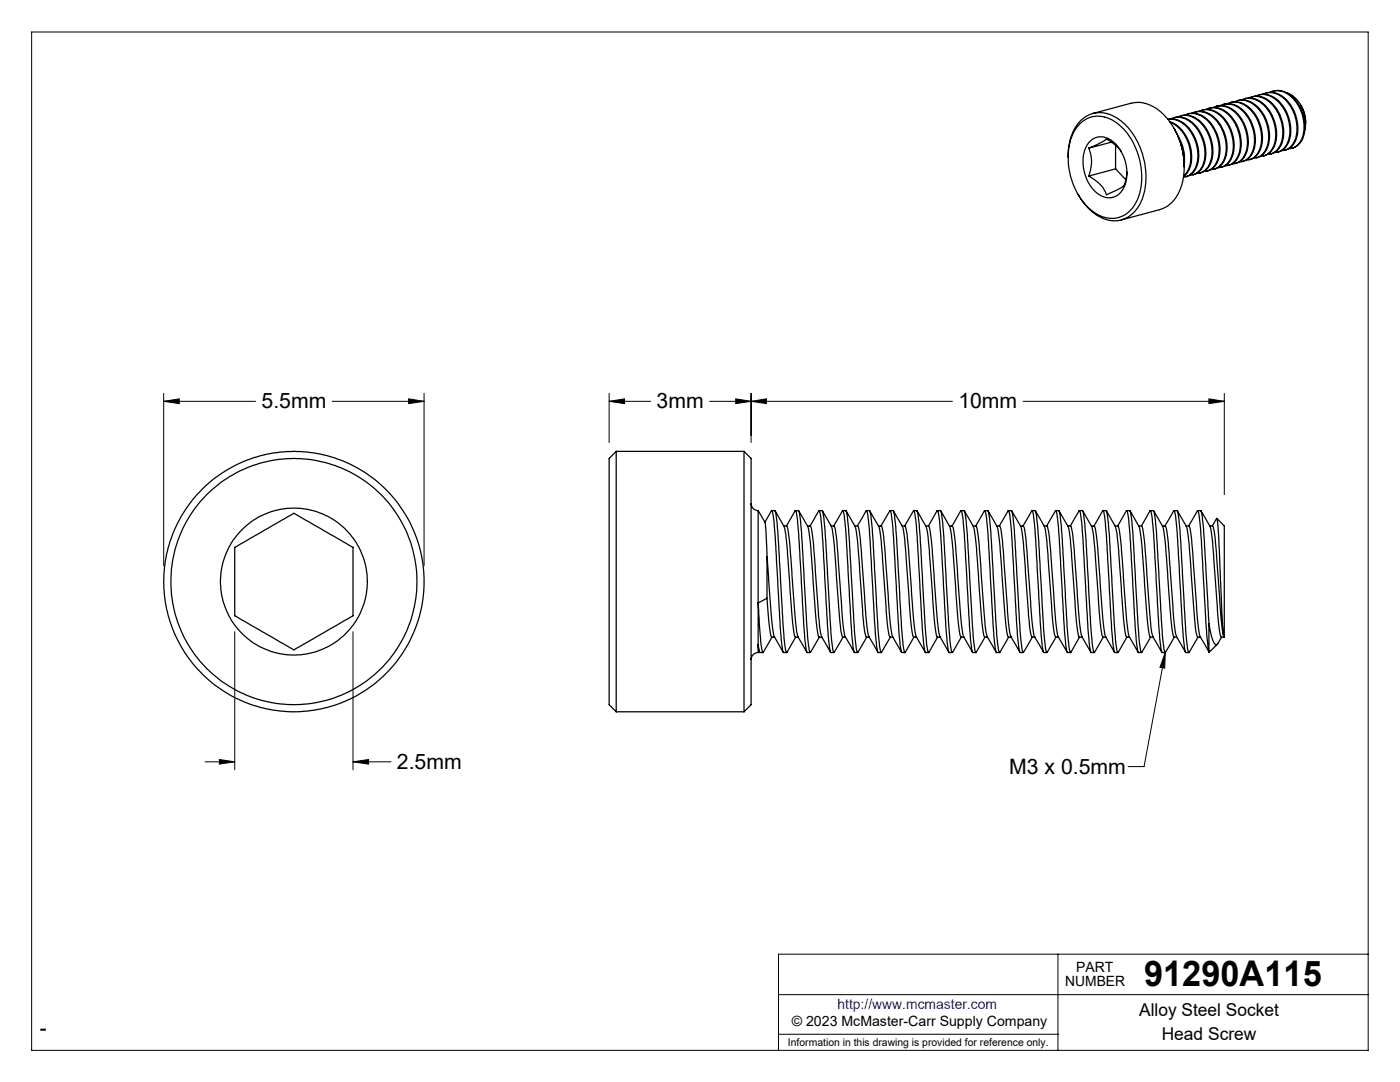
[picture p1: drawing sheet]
<svg xmlns="http://www.w3.org/2000/svg" width="279mm" height="216mm" viewBox="0 0 279 216" stroke-linecap="round" stroke-linejoin="round" font-family="sans-serif">
<g fill="none" stroke="#000" stroke-width=".2">
<path d="M6.3 6.4h266.7v203.2h-266.7zM32.7 78.5v34.4M81.6 79.6l3 .5-3 .4zM84.6 78.5v34.4M121.6 78.5v9.8M146.8 79.6l3.1 .5-3.1 .4zM149.9 78.5v9.8M241.3 79.6l3 .5-3 .4zM244.3 78.5v20.2M32.7 80.1l3.1-.5v.9zM32.7 80.1h18.3M66.3 80.1h18.3"/>
<path d="M121.6 80.1l3-.5v.9zM121.6 80.1h8.3M141.6 80.1h48.5M149.9 80.1l3.1-.5v.9zM204.2 80.1h40.1M46.8 126v27.6M70.4 126v27.6M232.6 130.2l-.2 3.1-.9-.1zM232.6 130.2l-4.3 22.8h-3.2M40.9 152h5.9M43.8 151.6l3 .4-3 .5zM70.4 152l3.2-.4v.9z"/>
<path d="M70.4 152h7.6M155.4 198.5h117.6M211.1 190.4v19.2M273 190.4h-117.6v19.2M155.4 206.4h55.7"/>
</g>
<g fill="#000">
<path d="M232.6 130.2l-.2 3.1-.9-.1z"/>
<path d="M43.8 151.6l3 .4-3 .5zM70.4 152l3.2-.4v.9zM32.7 80.1l3.1-.5v.9zM81.6 79.6l3 .5-3 .4zM146.8 79.6l3.1 .5-3.1 .4zM121.6 80.1l3-.5v.9zM149.9 80.1l3.1-.5v.9zM241.3 79.6l3 .5-3 .4z"/>
</g>
<g fill="none" stroke="#000" stroke-width=".25">
<path d="M247.8 19.9a4.2 4.2 0 0 1 5.1 1.9 7.4 7.4 0 0 1 .9 8.1 2.69 2.69 0 0 1-2.3 1.3M248.4 19.7a4.7 4.7 0 0 1 5.1 2.6 7.3 7.3 0 0 1 .4 7.6l-.8 .8-.9 .4M249.2 19.6a4.3 4.3 0 0 1 5.3 2 7.3 7.3 0 0 1 .6 8.1 2.64 2.64 0 0 1-2.2 1.1M249.8 19.3a4.7 4.7 0 0 1 5.1 2.6 7.3 7.3 0 0 1 .4 7.6l-.7 .8-1 .4M250.6 19.2a4.2 4.2 0 0 1 5.1 1.8 7.7 7.7 0 0 1 1 8 2.77 2.77 0 0 1-2.3 1.4M251.2 18.9a4.6 4.6 0 0 1 5 2.5 7.5 7.5 0 0 1 .7 7.6l-1 1-.9 .3M252 18.8a4.3 4.3 0 0 1 5.3 2 7.6 7.6 0 0 1 .8 7.8 2.77 2.77 0 0 1-2.3 1.5M252.6 18.6a4.5 4.5 0 0 1 5 2.4 7.6 7.6 0 0 1 .6 7.7l-.9 .9-.9 .4M253.4 18.4a4.1 4.1 0 0 1 5 1.7 7.7 7.7 0 0 1 1.1 8.2 2.65 2.65 0 0 1-2.3 1.4M254 18.2a4.7 4.7 0 0 1 5.2 2.6 7.3 7.3 0 0 1 .3 7.7l-.6 .6-1.1 .5M256.9 18.6a6.5 6.5 0 0 1 3.5 7.3M213.2 31.4a9.4 9.4 0 0 1 3.3-8 6 6 0 0 1 7.4 .9 14.9 14.9 0 0 1 4 15.6 5.8 5.8 0 0 1-9.2 2.9 12 12 0 0 1-3.6-4"/>
<path d="M215.4 24.8a5.4 5.4 0 0 1 7.6-.2 13.9 13.9 0 0 1 4 15.3 5.5 5.5 0 0 1-8.9 2.3 13.7 13.7 0 0 1-3.9-15.7zM217.3 29.6l3.2-1.6a.46 .46 0 0 1 .8 0l1.7 1.3 .8 1M217.3 29.6a7.2 7.2 0 0 1 0 5.5M217.5 28.2l.3-.2a3.5 3.5 0 0 1 4.9 .8l.9 1.2 .7 1.3 .5 1.8 .1 2.4-.3 1.3-.4 .8a3.3 3.3 0 0 1-5.5 .7l-.7-.7-.8-1.1-.7-1.8-.3-1.2v-2.5l.5-1.6zM218.1 22.6l7.6-2a7.3 7.3 0 0 1 7.3 3.1 14.8 14.8 0 0 1 2.3 14.6 6.2 6.2 0 0 1-3.9 3.5l-7.6 2.1M221.8 28.4l-4.5 1.2M222.6 33.7l2.1 2.2M222.6 29v4.7M222.6 33.7l-5.3 1.4M224.9 34.3l-.2 1.5a2.12 2.12 0 0 1-1.5 2l-2.4 1a6.9 6.9 0 0 0-3.5-3.7M233.4 24.2a7.3 7.3 0 0 1 4.4 6.8 4.8 4.8 0 0 1-1.6 4.2M233.5 24.4a7.6 7.6 0 0 1 3.5 9.7l-.8 1"/>
<path d="M233.6 23.7a4.2 4.2 0 0 1 5.2 1.9 7.7 7.7 0 0 1 .8 8.1 2.77 2.77 0 0 1-2.2 1.3M234.2 25.5a15.1 15.1 0 0 1 2.1 7.8M234.2 23.5a4.9 4.9 0 0 1 5.4 3 7 7 0 0 1 0 7.4l-.8 .7-.7 .3M235.1 23.4a4.2 4.2 0 0 1 5.1 1.8 7.7 7.7 0 0 1 .9 8.1 2.69 2.69 0 0 1-2.3 1.3M235.1 27.2a8.3 8.3 0 0 1 1.2 5.6M235.7 23.1a4.7 4.7 0 0 1 5 2.4 7.4 7.4 0 0 1 .4 7.9l-.7 .7-.9 .4M235.7 28.8l.5 2.5M236.5 23a4.1 4.1 0 0 1 4.8 1.4 7.8 7.8 0 0 1 1.3 8.4 2.77 2.77 0 0 1-2.4 1.4M236.6 35.3a3.8 3.8 0 0 0 2.6-3.9 7.7 7.7 0 0 0-4-7.4l-.9-.3-1.2 .1a5.2 5.2 0 0 1 5.1 3.5 6.8 6.8 0 0 1-.2 7.1l-.6 .5-1.2 .4M237.1 22.8a4.5 4.5 0 0 1 4.8 2.2 7.4 7.4 0 0 1 .6 8.1l-.7 .7-.9 .3M237.9 22.6a4.2 4.2 0 0 1 5.1 1.8 7.4 7.4 0 0 1 .8 8.3 2.78 2.78 0 0 1-2.1 1.1M238.5 22.4a4.4 4.4 0 0 1 4.8 2.2 7.4 7.4 0 0 1 .6 8.1l-.8 .8-.8 .3"/>
<path d="M239.3 22.2a4.2 4.2 0 0 1 5.1 1.9 7.4 7.4 0 0 1 .8 8.2 2.52 2.52 0 0 1-2.1 1.1M239.9 22a4.9 4.9 0 0 1 5.4 3 7 7 0 0 1 0 7.4l-.8 .7-.8 .3M240.7 21.8a4.2 4.2 0 0 1 5.2 1.9 7.5 7.5 0 0 1 .8 8.1 2.69 2.69 0 0 1-2.2 1.3M241.3 21.6a4.9 4.9 0 0 1 5.4 3 7 7 0 0 1 0 7.5l-.7 .5-.9 .4M242.1 21.4a4.2 4.2 0 0 1 5.2 1.9 7.5 7.5 0 0 1 .8 8.1 2.69 2.69 0 0 1-2.2 1.3M242.7 21.2a4.7 4.7 0 0 1 5.2 2.6 7.2 7.2 0 0 1 .2 7.9l-.7 .5-.9 .4M243.5 21.1a4.2 4.2 0 0 1 5.2 1.8 7.4 7.4 0 0 1 .7 8.3 2.78 2.78 0 0 1-2.1 1.1M244.1 20.8a4.7 4.7 0 0 1 5.2 2.7 7.5 7.5 0 0 1 .5 7.3l-.7 .9-1.2 .5M244.9 20.7a4.2 4.2 0 0 1 5.2 1.8 7.5 7.5 0 0 1 .8 8.2 2.69 2.69 0 0 1-2.2 1.3M245.5 20.5a4.7 4.7 0 0 1 5.2 2.6 7.6 7.6 0 0 1 .5 7.4l-.8 .9-1.1 .5M246.3 20.3a4.2 4.2 0 0 1 5.2 1.9 7.5 7.5 0 0 1 .8 8.1 2.69 2.69 0 0 1-2.2 1.3M246.9 20.1a4.5 4.5 0 0 1 5.1 2.4 7.3 7.3 0 0 1 .4 7.9l-.7 .7-.9 .4"/>
<path d="M259.6 21l.7 1.7 .3 1.9M123 90.1v51.9M123 90.1l-1.4 1.4v49.1l1.4 1.4M123 90.1h25.5M148.5 90.1l1.4 1.4v49.1l-1.4 1.4M148.5 90.1v51.9M46.8 109.2l11.9-6.8 5.4 3.1 6.3 3.7v13.7l-11.7 6.8-6.3-3.6-5.6-3.2zM149.9 100.5a1.45 1.45 0 0 0 1.4 1.4M151.3 101.9l1.4 2.5 .4 6.7M151.3 101.9v18.4M152.6 104.2l1.5-2.3 .3 2 .3 3.4 1.2 20.2a6.5 6.5 0 0 0 .5 2.7h.6M153.1 111.1l.8 11.1 .4 4.1 .2 .7 1.8 3.2"/>
<path d="M153.1 119.4l.4 4.8a7.4 7.4 0 0 0 .5 2.9h.6M153.1 119.4l-1.8 .9M153.1 111.1v8.3M154 101.9h.6a26.4 26.4 0 0 1 .8 6.9l1.1 18.4 .5 3 1.8-3.1M154.7 101.9l1.8 3.1 .3 1.5 1.4 17.7a7.4 7.4 0 0 0 .5 2.9h.6M156.4 105h.6M157 105l1.7-3.1a6.1 6.1 0 0 1 .5 3l1.4 22.6a6.5 6.5 0 0 0 .5 2.7h.6M157 105a24.1 24.1 0 0 1 .8 6.3l1.2 14.8 .2 1 1.8 3.1M158.7 101.9h.6l.2 .2 .3 2.2 1.4 23.3a5.5 5.5 0 0 0 .5 2.6l1.8-3.1M159.4 101.9l1.8 3.1 .2 1 .5 3.7 1 14.5a7.4 7.4 0 0 0 .6 2.9M161.1 105h.6M161.7 105l1.7-3.1a4.4 4.4 0 0 1 .5 2.3l1.4 23.3a6.5 6.5 0 0 0 .5 2.7h.6"/>
<path d="M161.7 105l.3 .6 .4 3.3 .9 13.7 .5 3.7 .2 .8 1.8 3.1M163.5 101.9h.6l.4 1.8 1.4 23.9a5.5 5.5 0 0 0 .5 2.6l1.8-3.1M164.1 101.9l1.8 3.1 .3 1 .3 3.3 1.1 14.6a8 8 0 0 0 .6 3.2h.5M165.9 105h.2a.51 .51 0 0 1 .6 .6l.3 2.6 1.4 17.5 .3 1.4 1.8 3.1M166.4 105l1.8-3.1a21.8 21.8 0 0 1 .7 6.2l1.2 19.4a6.5 6.5 0 0 0 .5 2.7h.5M168.2 101.9h.6a14.9 14.9 0 0 1 .6 5l1.3 20.7a5.5 5.5 0 0 0 .5 2.6l1.8-3.1M168.8 101.9l1.8 3.1 .3 1 .3 2.9 1.1 15a8 8 0 0 0 .6 3.2h.6M170.6 105h.5a9.5 9.5 0 0 1 .7 3.9l1 13.3 .4 4.1 .2 .7 1.8 3.2M171.1 105l1.8-3.1a20.4 20.4 0 0 1 .7 5.8l1.2 19.8a6.5 6.5 0 0 0 .5 2.7h.6M172.9 101.9h.6a32.9 32.9 0 0 1 .8 7.8l1.1 17.9a5.5 5.5 0 0 0 .5 2.6l1.8-3.1M173.6 101.9l1.8 3.2 .2 .9 .5 4.9 .9 12.6 .4 3a.58 .58 0 0 0 .8 .6M175.3 105h.6a9.5 9.5 0 0 1 .6 3.6l1 13.6 .4 4.1 .2 .7 1.9 3.2"/>
<path d="M175.8 105l1.8-3.1a17.2 17.2 0 0 1 .7 5.4l1.3 21.1 .4 1.8h.6M177.6 101.9h.6a33.3 33.3 0 0 1 .9 8.3l1.1 17.7a4.4 4.4 0 0 0 .4 2.3l1.8-3.1M178.3 101.9l1.8 3.1 .2 1 .5 4.5 1 13.7a7.4 7.4 0 0 0 .6 2.9h.5M180 105h.6M180.6 105l1.8-3.1a19.3 19.3 0 0 1 .7 5.8l1.2 20.4 .4 2.1h.6M180.6 105a28.5 28.5 0 0 1 .9 7.3l.7 9.9 .5 4.1 .1 .7 1.9 3.2M182.4 101.9h.6a26.4 26.4 0 0 1 .7 6.9l1.2 19.1a4.4 4.4 0 0 0 .4 2.3l1.8-3.1M183 101.9l1.8 3.1 .3 1 .4 4.1 1 14.1a7.4 7.4 0 0 0 .6 2.9M184.7 105h.6M185.3 105l1.8-3.1 .4 2 .3 3.4 1.2 20.2a6 6 0 0 0 .4 2.7h.6M185.3 105a25.5 25.5 0 0 1 .9 6.8l.7 10.4 .5 4.1 .2 .7 1.8 3.2M187.1 101.9h.6a31.3 31.3 0 0 1 .8 7.8l1 17.9 .5 2.6 1.8-3.1"/>
<path d="M187.7 101.9l1.8 3.1 .4 1.5 1.3 17.7a7.4 7.4 0 0 0 .6 2.9h.6M189.5 105h.5a24.1 24.1 0 0 1 .9 6.3l.8 10.9 .4 4.1 .2 .7 1.8 3.2M190 105l1.8-3.1a6.1 6.1 0 0 1 .5 3l1.4 22.6a6.5 6.5 0 0 0 .5 2.7h.6M191.8 101.9h.6l.5 2.4 1.4 23.3a5.5 5.5 0 0 0 .5 2.6l1.8-3.1M192.4 101.9l1.9 3.2 .2 .9 .4 3.7 1.1 14.5a7.4 7.4 0 0 0 .5 2.9h.6M194.2 105h.3a.51 .51 0 0 1 .5 .6l.4 3.3 1.3 16.8 .3 1.4 1.8 3.1M194.7 105l1.8-3.1a5 5 0 0 1 .5 2.6l1.4 23a6.5 6.5 0 0 0 .5 2.7h.6M196.5 101.9h.6l.1 .2 .4 1.9 1.4 23.6a5.5 5.5 0 0 0 .5 2.6l1.8-3.1M197.2 101.9l1.8 3.1 .2 1 .4 3.3 1.1 14.6a8 8 0 0 0 .6 3.2h.5M198.9 105h.3a.51 .51 0 0 1 .5 .6l.4 2.6 1.3 17.5 .4 1.4 1.8 3.1M199.4 105l1.8-3.1a.3 .3 0 0 1 .2 .5l.5 4.1 1.2 21a6.5 6.5 0 0 0 .5 2.7h.6M201.3 101.9h.5a14.9 14.9 0 0 1 .7 5l1.2 20.7a5.5 5.5 0 0 0 .5 2.6l1.8-3.1"/>
<path d="M201.9 101.9l1.8 3.2 .2 .9 .4 2.9 1.1 15a8 8 0 0 0 .6 3.2M203.7 105h.5a9.5 9.5 0 0 1 .7 3.9l.9 13.3 .5 4.1 .1 .7 1.9 3.2M204.2 105l1.8-3.1a20.4 20.4 0 0 1 .7 5.8l1.2 19.8a6.5 6.5 0 0 0 .5 2.7h.5M206 101.9h.6a32.9 32.9 0 0 1 .8 7.8l1.1 17.9a5.5 5.5 0 0 0 .5 2.6l1.7-3.1M206.6 101.9l1.9 3.2 .2 .9 .5 4.9 .8 12.6 .4 3a.58 .58 0 0 0 .8 .6M208.4 105h.5M208.9 105l1.8-3.1a17.2 17.2 0 0 1 .7 5.4l1.3 21.1 .3 1.8h.6M208.9 105a9.5 9.5 0 0 1 .6 3.6l1 13.6 .5 4.1 .2 .7 1.8 3.2M210.7 101.9h.6a33.3 33.3 0 0 1 .8 8.3l1.1 17.7a4.4 4.4 0 0 0 .5 2.3l1.7-3.1M211.3 101.9l1.8 3.1 .3 1 .5 4.5 .9 13.7a7.4 7.4 0 0 0 .6 2.9h.6M213.1 105h.5a16.4 16.4 0 0 1 .8 5.5l.9 11.7 .4 4.1 .2 .7 1.8 3.2M213.6 105l1.8-3.1a16 16 0 0 1 .7 5l1.2 21.2 .4 2.1h.7"/>
<path d="M215.4 101.9h.6a33.3 33.3 0 0 1 .9 8.3l1 17.7a4.4 4.4 0 0 0 .5 2.3l1.8-3.1M216.1 101.9l1.8 3.2 .2 .9 .5 4.5 1 13.7a7.4 7.4 0 0 0 .5 2.9h.6M217.8 105h.6a25.5 25.5 0 0 1 .9 6.8l.7 10.4 .5 4.1 .1 .7 1.8 3.2M218.3 105l1.9-3.1 .4 2 .2 3.4 1.2 20.5 .5 2.4h.6M220.1 101.9h.6a31.3 31.3 0 0 1 .8 7.8l1.1 17.9 .5 2.6 1.8-3.1M220.8 101.9l1.8 3.2 .3 1.2 1.4 17.9a7.4 7.4 0 0 0 .6 2.9h.5M222.5 105h.6a24.1 24.1 0 0 1 .8 6.3l.8 10.9 .5 4.1 .2 .7 1.8 3.2M223.1 105l1.7-3.1a6.1 6.1 0 0 1 .6 3l1.3 22.6a6.5 6.5 0 0 0 .5 2.7h.6M224.9 101.9h.6l.4 2.4 1.4 23.3a5.5 5.5 0 0 0 .5 2.6l1.8-3.1M225.5 101.9l1.8 3.2 .2 .9 .5 3.7 1 14.5a7.4 7.4 0 0 0 .6 2.9M227.3 105h.5M227.8 105l1.8-3.1a5 5 0 0 1 .4 2.6l1.5 23a6.5 6.5 0 0 0 .5 2.7h.6"/>
<path d="M227.8 105a24.1 24.1 0 0 1 .9 6.3l1.2 15 .2 .8 1.8 3.1M229.6 101.9h.6l.1 .2 .3 1.9 1.5 23.6a5.5 5.5 0 0 0 .5 2.6l1.8-3.1M230.2 101.9l1.8 3.1 .3 1 .4 3.3 1.1 14.9a7.4 7.4 0 0 0 .5 2.9h.5M232 105h.2a.51 .51 0 0 1 .6 .6l.4 3 1.3 17.1 .3 1.4 1.8 3.1M232.5 105l1.7-3.1a.3 .3 0 0 1 .3 .5l.4 4.1 1.3 21a6.5 6.5 0 0 0 .5 2.7h.5M234.3 101.9h.6l.4 1.8 1.5 23.9a5.5 5.5 0 0 0 .5 2.6l1.8-3.1M234.9 101.9l1.9 3.2 .2 .9 .3 2.9 1.1 15a8 8 0 0 0 .6 3.2h.6M236.7 105h.5a9.5 9.5 0 0 1 .7 3.9l1 13.3 .4 4.1 .2 .7 1.8 3.1M237.2 105l1.8-3.1a20.4 20.4 0 0 1 .7 5.8l1.1 18.7 .5 3.6M239 101.9h.6a32.9 32.9 0 0 1 .9 7.8l.8 14.8M239.7 101.9l1.8 3.2 .2 .9 .3 2.6 1.1 14.9 .4 3a.52 .52 0 0 0 .2 .6 .52 .52 0 0 0 .6 0l-.6-3.6-1.2-15.6a6.3 6.3 0 0 0-.5-2.9h-.6M242.9 103.4l1.4 1.6v22.1l-.3-2.4-.8-17.9-.3-3.4-1 1.6"/>
<path d="M151.3 120.3l.5 7.6a4.8 4.8 0 0 0 .5 2.3l1.8-3.1M151.3 130.2a1.45 1.45 0 0 0-1.4 1.4M151.3 128.7l.1 1.1 .2 .4M151.3 128.7l.3 1.5h.7M151.3 128.7v1.5M151.3 120.3v8.4M151.5 129.9l-.2 .3M163.5 127.1h.5M187.1 127.1h.5M206 127.1h.5M229.6 127.1h.6M241.3 124.5a9.5 9.5 0 0 0 1.2 4.1h.5l.8-1.5"/>
<path d="M241.3 124.5v5.5M243 128.6l-1.7 1.5v-.1M123 142h25.5"/>
<circle cx="58.6" cy="116" r="26"/>
<circle cx="58.6" cy="116" r="24.6"/>
<circle cx="58.7" cy="116" r="14.6"/>
</g>
<text font-size="7.1" x="228.3" y="196.8">91290A115</text>
<g font-size="4.2">
<text x="52.2" y="81.5">5.5mm</text>
<text x="131" y="81.5">3mm</text>
<text x="191.3" y="81.5">10mm</text>
<text x="79.2" y="153.4">2.5mm</text>
<text x="201.4" y="154.5">M3 x 0.5mm</text>
<text x="7.9" y="206.5">-</text>
</g>
<g font-size="3.5">
<text x="227.3" y="202.8">Alloy Steel Socket</text>
<text x="231.9" y="207.5">Head Screw</text>
</g>
<g font-size="2.8">
<text x="212.6" y="196.8">NUMBER</text>
<text x="214.8" y="194">PART</text>
<text x="158" y="204.8">© 2023 McMaster-Carr Supply Company</text>
</g>
<text font-size="2.8" fill="#00f" x="167.1" y="201.4">http://www.mcmaster.com</text>
<text font-size="2.1" x="157.3" y="208.6">Information in this drawing is provided for reference only.</text>
</svg>
